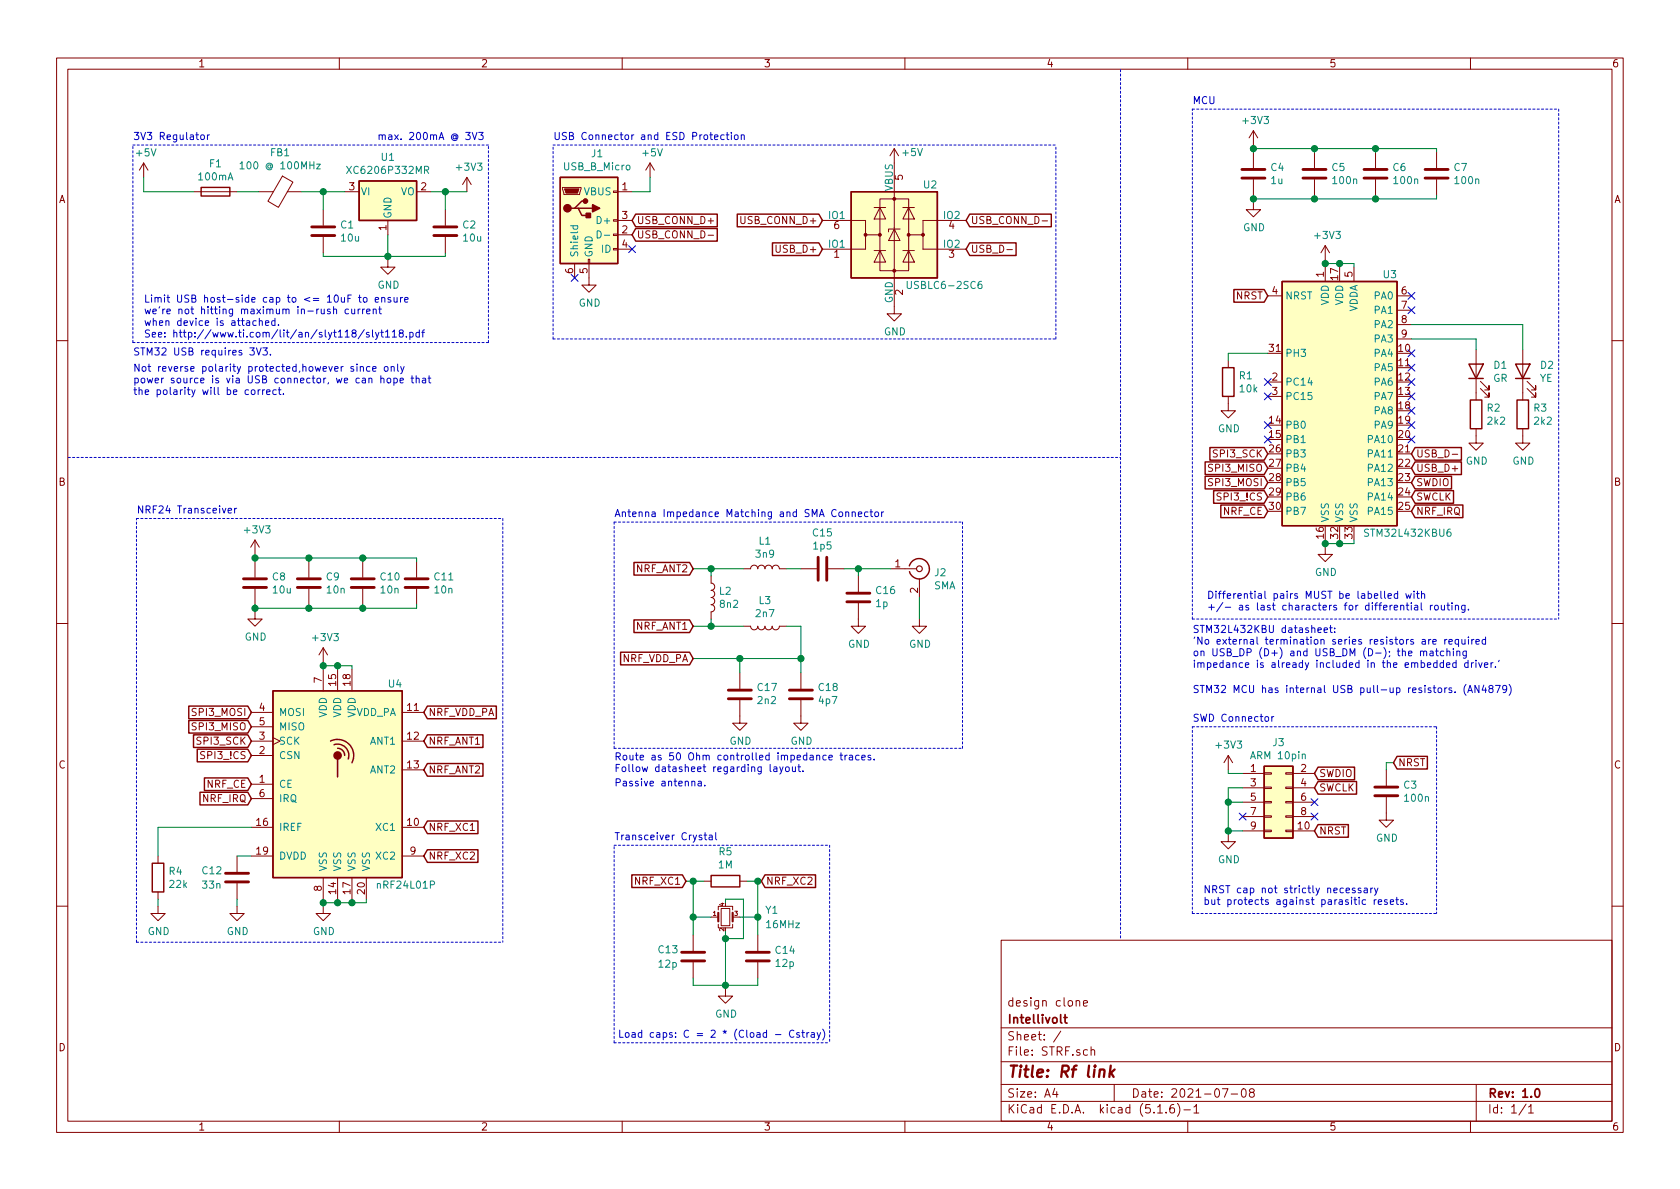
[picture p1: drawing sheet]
<svg xmlns="http://www.w3.org/2000/svg" width="297mm" height="210mm" viewBox="0 0 297 210" stroke-linecap="round" stroke-linejoin="round" font-family="sans-serif">
<g fill="none" stroke="#840000" stroke-width=".18">
<path d="M10 10.3h277v189.9h-277zM12 12.2h273v186.1h-273zM60 10.3v1.9M110 10.3v1.9M160 10.3v1.9M210 10.3v1.9M260 10.3v1.9M25.4 28.8l-.8 1.3M25.4 28.8v2.6M25.4 28.8l.8 1.3M34.3 33.9h7.6M45.7 33.9h2.6"/>
<path d="M49.9 31.1l1.9 1.1-2.6 4.5-1.8-1.1zM50.8 33.9h2.5M57.1 37.1v2.8M61 33.9h2.5M68.6 39v2.5M73.7 33.9h2.5M78.7 37.1v2.8M82.5 31.4l-.7 1.2M82.5 31.4v2.5M82.5 31.4l.8 1.2M99.4 33.1h3.3v.3l-.2 1h-2.8zM108.5 38.9h.7v.2h-.7z"/>
<path d="M108.5 33.8h.7v.2h-.7zM109.2 33.9h2.6M109.2 39h2.6M114.9 28.8l-.7 1.3M114.9 28.8v2.6M114.9 28.8l.8 1.3M145.4 39h7.6v2.5h2.6M154.6 36.7h2M155.6 35.2h5.1v12.7h-5.1zM155.6 36.7l1 2h-2zM158.1 26.3v29.2h1.3l-1.3 1.3-1.3-1.3h1.3M158.1 26.3l-.7 1.3"/>
<path d="M158.1 26.3l.8 1.3M159.6 36.7h2.1M160.7 36.7l1 2h-2.1zM170.8 39h-7.6v2.5h-2.5M184.3 39.1h.9M221.6 35.8v1.3h1.3l-1.3 1.2-1.3-1.2h1.3M221.6 23.1l-.7 1.3M221.6 23.1v2.5M221.6 26.9v2.8M221.6 31.7v2.8M221.6 23.1l.8 1.3M232.4 26.9v2.8"/>
<path d="M232.4 31.7v2.8M243.2 26.9v2.8M243.2 31.7v2.8M254 26.9v2.8M254 31.7v2.8M57.1 41.9v2.8M68.6 46v1.2h1.2l-1.2 1.3-1.3-1.3h1.3M78.7 41.9v2.8M101.6 46.6v2.5M104 45.8h.3v.8h-.3zM104.1 46.6v3.8h1.3l-1.3 1.3-1.2-1.3h1.2M108.5 43.9h.7v.3h-.7z"/>
<path d="M108.5 41.4h.7v.3h-.7zM109.2 41.5h2.6M109.2 44.1h2.6M125.2 41.6h1M153 41.5v2.6h-7.6M154.6 44.3h2M155.6 44.3l1 2h-2zM158.1 40.5l1 2h-2zM159.1 40.5h-2v.5M159.6 44.3h2.1M160.7 44.3l1 2h-2.1zM163.2 41.5v2.6h7.6"/>
<path d="M178 44.1h1M224.2 52.3h2.5M234.3 43.4v2.6M234.3 47.2v2.6M234.3 43.4l-.7 1.3M234.3 43.4l.8 1.3M239.4 47.2v2.6M247 52.3h2.6M247 54.9h2.6M247 57.4h2.6M247 59.9h2.6M10 60.2h2"/>
<path d="M217.2 70.1v2.5h1.2l-1.2 1.3-1.3-1.3h1.3M217.2 63.7v1.3M224.2 67.6h2.5M224.2 70.1h2.5M261 75.8v2.6h1.3l-1.3 1.2-1.3-1.2h1.3M261 61.8v8.9M261.7 68.7l1.6 1.5v-.7v.7h-.8M261.7 67.4l1.6 1.6v-.8v.8h-.8M269.2 75.8v2.6h1.3l-1.3 1.2-1.2-1.2h1.2M269.2 61.8v8.9M270 68.7l1.5 1.5v-.7v.7h-.7M270 67.4l1.5 1.6v-.8v.8h-.7"/>
<path d="M285 60.2h2M45.1 95.5l-.8 1.3M45.1 95.5v2.5M45.1 99.3v2.8M45.1 95.5l.7 1.3M54.6 99.3v2.8M64.1 99.3v2.8M73.7 99.3v2.8M234.3 96.8v1.2h1.3l-1.3 1.3-1.3-1.3h1.3M256.8 80.3h.9M10 110.3h2M45.1 108.2v1.3h1.3l-1.3 1.2-1.3-1.2h1.3"/>
<path d="M45.1 104.1v2.8M54.6 104.1v2.8M57.1 114.5l-.7 1.3M57.1 114.5v2.6M57.1 118.4v3.8M57.1 114.5l.8 1.3M59.7 118.4v3.8M62.2 118.4v3.8M64.1 104.1v2.8M73.7 104.1v2.8M125.7 101.8v1.3a.63 .63 0 0 1 .7 .7 .63 .63 0 0 1-.7 .6 .63 .63 0 0 1 .7 .6 .63 .63 0 0 1-.7 .7 .63 .63 0 0 1 .7 .6 .63 .63 0 0 1-.7 .6 .63 .63 0 0 1 .7 .7 .63 .63 0 0 1-.7 .6v1.3M130.8 119v2.8"/>
<path d="M131.4 110.7h1.3a.63 .63 0 0 0 .6 .7 .63 .63 0 0 0 .7-.7 .63 .63 0 0 0 .6 .7 .63 .63 0 0 0 .7-.7 .63 .63 0 0 0 .6 .7 .63 .63 0 0 0 .6-.7 .63 .63 0 0 0 .7 .7 .63 .63 0 0 0 .6-.7h1.3M131.4 100.6h1.3a.63 .63 0 0 1 .6-.7 .63 .63 0 0 1 .7 .7 .63 .63 0 0 1 .6-.7 .63 .63 0 0 1 .7 .7 .63 .63 0 0 1 .6-.7 .63 .63 0 0 1 .6 .7 .63 .63 0 0 1 .7-.7 .63 .63 0 0 1 .6 .7h1.3M141.6 100.6h2.8M141.6 119v2.8M146.4 100.6h2.8M151.8 106.7v4h1.2l-1.2 1.3-1.3-1.3h1.3M151.8 101.8v2.8M157.5 100.6h4.6M162.6 109.5v1.2h1.2l-1.2 1.3-1.3-1.3h1.3M162.6 102.4v3.3M285 110.3h2M44.4 138.7h3.9"/>
<path d="M44.4 126h3.9M44.4 131.1h3.9M44.4 133.6h3.9M44.4 128.5h3.9M48.3 130.4l1.2 .7-1.2 .6M71.1 126h3.8M71.1 131.1h3.8M71.1 136.1h3.8M130.8 123.8v4.1h1.3l-1.3 1.3-1.3-1.3h1.3M141.6 123.8v4.1h1.3l-1.3 1.3-1.3-1.3h1.3M217.2 133.6l-.8 1.3M217.2 133.6v2.5"/>
<path d="M217.2 133.6l.7 1.3M219.7 136.8h3.8M219.7 139.3h3.8M223.5 139.2h1.3v.2h-1.3zM223.5 136.6h1.3v.3h-1.3zM227.3 139.2h1.3v.2h-1.3zM227.3 136.6h1.3v.3h-1.3zM228.6 136.8h3.8M228.6 139.3h3.8M245.1 136.1v2.8M27.9 151.4v1.2M27.9 157.7v1.3"/>
<path d="M41.9 151.4v2.8M41.9 156.2v2.8M44.4 146.3h3.9M44.4 151.4h3.9M44.4 141.2h3.9M57.1 155.2v3.8M59.7 155.2v3.8M62.2 155.2v3.8M64.8 155.2v3.8M71.1 152.6h.1M71.1 146.3h3.8M71.1 151.4h3.8"/>
<path d="M124.5 155.8h1.2M130.8 155.8h1.3M217.2 147.6v1.2h1.2l-1.2 1.3-1.3-1.3h1.3M219.7 146.9h3.8M219.7 141.9h3.8M219.7 144.4h3.8M223.5 146.8h1.3v.3h-1.3zM223.5 144.3h1.3v.2h-1.3zM223.5 141.7h1.3v.3h-1.3zM227.3 146.8h1.3v.3h-1.3zM227.3 144.3h1.3v.2h-1.3zM227.3 141.7h1.3v.3h-1.3z"/>
<path d="M228.6 146.9h3.8M228.6 141.9h3.8M228.6 144.4h3.8M245.1 141v4h1.3l-1.3 1.3-1.3-1.3h1.3M10 160.2h2M27.9 160.3v1.2h1.3l-1.3 1.3-1.2-1.3h1.2M41.9 160.3v1.2h1.3l-1.3 1.3-1.3-1.3h1.3M57.1 160.3v1.2h1.3l-1.3 1.3-1.2-1.3h1.2M122.6 165.3v2.8M122.6 170.2v2.8M125.7 162.2h1.3M127 163.4v.7h2.5v-.7"/>
<path d="M127 160.9v-.6h2.5v.6M127.5 160.6h1.5v3.1h-1.5zM128.3 174.9v1.2h1.2l-1.2 1.3-1.3-1.3h1.3M129.5 162.2h1.3M134 165.3v2.8M134 170.2v2.8M177 166.3h108v32h-108zM190.3 177.1l.2-.2 .3 .1 .1 .9M191.6 177.4l.7-.1-.1-.3-.4-.1-.2 .2v.7h.6M285 160.2h2M60 198.3v1.9M110 198.3v1.9"/>
<path d="M160 198.3v1.9M177 194.8h108M177 191.8h108M177 187.8h108M177 181.8h108M186.5 192.5l-.4 1h1M186.8 193v1M187.6 182.3l-1.3 2M192.9 185.7l.2-.1 .4 .1v.9M192.9 185.1v1.5M197 191.8v3M204.7 196.8h.8"/>
<path d="M206.2 196.7v.1M207.5 195.3a.59 .59 0 0 0-.7 .7v.5l.2 .2 .4 .1 .2-.1 .1-.5-.2-.2-.4-.1-.3 .3M208.2 195.1a1.71 1.71 0 0 1 0 2.3M209.3 196.3h1.2M210 198.3v1.9M211.1 195.8l.4-.5v1.5M211.1 196.8h.9M216.1 192.5h1l-.6 1.5M217.7 193.5h1.1M219.6 192.7l.4-.2a.94 .94 0 0 1 0 1.5 .82 .82 0 0 1-.4-1.3zM221.2 193.2l-.3-.3 .1-.2 .2-.2 .4 .1 .2 .2-.1 .2-.6 .2a.48 .48 0 0 0-.1 .7l.2 .1 .5-.1a.48 .48 0 0 0-.1-.7h-.1M260 198.3v1.9"/>
<path d="M261 191.8v6.5M269.8 195.2l-1.2 2M270.3 195.8l.4-.5v1.5M270.3 196.8h.8"/>
</g>
<path d="M188.1 179.9h.6M188.3 179.4v1.3l.4 .2M271.5 192.7l.2-.2a.81 .81 0 0 1 .6 .6 .81 .81 0 0 1-.3 .8l-.1 .1a.79 .79 0 0 1-.4-1.3z" fill="none" stroke="#840000" stroke-width=".3"/>
<path d="M194.5 189.3a.5 .5 0 0 1 .8 .1l-.1 1M196.4 188.4l-.3 2M196.4 189.7l.5 .7M197.1 189.1l-.9 .8" fill="none" stroke="#840000" stroke-width=".41"/>
<g fill="none" stroke="#840000" stroke-width=".25">
<path d="M35.6 33.1h5v1.6h-5zM63.5 32h10.2v7h-10.2zM99.1 31.4h10.1v15.2h-10.1zM101.6 36.8h.6l.7 1.3h1.2M102.2 36.8h2.6M103.5 35.6h-.6l-1.3 1.2h-.6M112.4 37.9h14.4v2.2h-14.4l-.6-1.1zM130.4 37.9h14.4l.6 1.1-.6 1.1h-14.4zM150.5 33.9h15.2v15.2h-15.2zM171.4 37.9h14.5v2.2h-14.5l-.6-1.1zM112.4 40.4h14.4v2.2h-14.4l-.6-1.1zM136.6 42.9h8.2l.6 1.2-.6 1.1h-8.2z"/>
<path d="M171.4 42.9h8.3v2.3h-8.3l-.6-1.1zM218.2 51.2h5.3l.7 1.1-.7 1.1h-5.3zM226.7 49.8h20.3v43.2h-20.3zM213.9 79.1h9.6l.7 1.2-.7 1.1h-9.6zM216.2 65h2v5.1h-2zM250.2 79.1h8.2v2.3h-8.2l-.6-1.1zM259.7 64.4h2.6l-1.3 2.5zM259.7 66.9h2.6M260 70.7h2v5.1h-2zM268 64.4h2.5l-1.3 2.5zM268 66.9h2.5M268.2 70.7h2.1v5.1h-2.1z"/>
<path d="M112.1 99.5h9.8l.7 1.1-.7 1.1h-9.8zM213.1 81.7h10.4l.7 1.1-.7 1.1h-10.4zM213.1 84.2h10.4l.7 1.1-.7 1.2h-10.4zM214.6 86.8h8.9l.7 1.1-.7 1.1h-8.9zM215.8 89.3h7.7l.7 1.1-.7 1.1h-7.7zM250.2 84.2h6.4v2.3h-6.4l-.6-1.2zM250.2 81.7h8.2v2.2h-8.2l-.6-1.1zM250.2 89.3h8.4v2.2h-8.4l-.6-1.1zM250.2 86.8h6.8v2.2h-6.8l-.6-1.1zM109.7 115.3h12.2l.7 1.2-.7 1.1h-12.2zM112.1 109.6h9.8l.7 1.1-.7 1.2h-9.8zM160.8 100.1a1.8 1.8 0 0 1 2-1.3 1.8 1.8 0 0 1 1.5 1.8"/>
<path d="M164.3 100.6a1.8 1.8 0 0 1-1.5 1.8 1.8 1.8 0 0 1-2-1.3M33.4 124.9h10.4l.6 1.1-.6 1.1h-10.4zM33.4 127.4h10.4l.6 1.1-.6 1.1h-10.4zM34.2 129.9h9.6l.6 1.2-.6 1.1h-9.6zM34.9 132.5h8.9l.6 1.1-.6 1.1h-8.9zM36.1 137.6h7.7l.6 1.1-.6 1.1h-7.7zM48.3 122.2h22.8v33h-22.8zM58.4 131.1a2.84 2.84 0 0 1 3.3 .5 2.84 2.84 0 0 1 .5 3.3M59.1 131.7a1.99 1.99 0 0 1 2 .5 1.99 1.99 0 0 1 .5 2M59.7 132.3a1.25 1.25 0 0 1 1.2 1.3M59.7 134.2v3.2M75.6 135h9.8v2.3h-9.8l-.7-1.2z"/>
<path d="M75.6 129.9h9.8v2.3h-9.8l-.7-1.1zM75.6 124.9h12.2v2.2h-12.2l-.7-1.1zM223.5 135.5h5.1v12.7h-5.1zM233 138.2h6.9v2.2h-6.9l-.6-1.1zM233 135.7h6.5v2.2h-6.5l-.6-1.1zM247 133.8h5.4v2.2h-5.4l-.6-1.1zM26.9 152.6h2.1v5.1h-2.1zM35.4 140.1h8.4l.6 1.1-.6 1.1h-8.4zM75.6 145.2h8.9v2.2h-8.9l-.7-1.1zM75.6 150.3h8.9v2.2h-8.9l-.7-1.1zM111.7 154.7h8.9l.7 1.1-.7 1.1h-8.9zM125.7 154.8h5.1v2h-5.1z"/>
<path d="M135.3 154.7h8.9v2.2h-8.9l-.7-1.1zM233 145.8h5.4v2.3h-5.4l-.6-1.2z"/>
</g>
<g fill="none" stroke="#840000" stroke-width=".51">
<path d="M219.6 31.5h4M219.6 30h4M230.4 31.5h4M230.4 30h4M241.2 31.5h4M241.2 30h4M252 31.5h4M252 30h4M55.1 41.7h4.1M55.1 40.1h4.1M76.7 41.7h4.1M76.7 40.1h4.1"/>
<path d="M144.7 98.5v4.1M146.2 98.5v4.1M43.1 103.9h4M43.1 102.4h4M52.6 103.9h4M52.6 102.4h4M62.1 103.9h4.1M62.1 102.4h4.1M71.6 103.9h4.1M71.6 102.4h4.1M149.7 104.9h4.1M149.7 106.4h4.1"/>
<path d="M128.8 122h4M128.8 123.6h4M139.6 122h4M139.6 123.6h4M243.1 139.2h4M39.9 156h4M39.9 154.4h4M243.1 140.7h4M120.5 169.9h4.1M120.5 168.4h4.1M132 169.9h4M132 168.4h4"/>
</g>
<path d="M127 161.4v1.5M129.5 161.4v1.5" fill="none" stroke="#840000" stroke-width=".38"/>
<g fill="#ffffc2" stroke="#ffffc2" stroke-width=".18">
<path d="M99.1 31.4h10.1v15.2h-10.1z"/>
<path d="M223.5 135.5h5.1v12.7h-5.1z"/>
<path d="M150.5 33.9h15.2v15.2h-15.2z"/>
<path d="M48.3 122.2h22.8v33h-22.8z"/>
<path d="M226.7 49.8h20.3v43.2h-20.3z"/>
<path d="M63.5 32h10.2v7h-10.2z"/>
</g>
<g fill="#840000" stroke="#840000" stroke-width=".25">
<path d="M103.6 37.7h.8v.8h-.8z"/>
<path d="M104.8 36.2l1.2 .6-1.2 .7z"/>
<circle cx="100.3" cy="36.8" r=".63"/>
<circle cx="103.5" cy="35.6" r=".38"/>
<circle cx="59.7" cy="133.6" r=".63"/>
</g>
<g fill="#840000" stroke="#840000" stroke-width=".18">
<path d="M99.8 33.4h2.6l-.3 .8h-2z"/>
<circle cx="153" cy="41.5" r=".25"/>
<circle cx="155.6" cy="41.5" r=".25"/>
<circle cx="158.1" cy="47.9" r=".25"/>
<circle cx="158.1" cy="35.2" r=".25"/>
<circle cx="160.7" cy="41.5" r=".25"/>
<circle cx="163.2" cy="41.5" r=".25"/>
</g>
<g fill="none" stroke="#008484" stroke-width=".18">
<path d="M42.4 29l.4-.4v1.3M42.4 29.9h.8M56 29h.6l-.6 .9h.6M61.3 29.4l.8 1.3M62.1 29.4l-.8 1.3M75.1 30.1l.6-.1v-.5l-.6-.1v1.3M75.4 30.1l.4 .6M100.9 39.9h1.3M101.4 39.9l-.1 .4 .2 .2 .6-.1v-.5M105.6 40.8a.64 .64 0 0 1 .7 .6 .64 .64 0 0 1-.7 .7zM106.9 41.6h.9M160.4 49.8v1l.3 .2h.3l.1-.2v-1"/>
<path d="M173.5 49.8h-.3a.87 .87 0 0 0 0 1.2l.4-.1v-.5l-.4-.2-.3 .3M256.4 93.6h-.3a.81 .81 0 0 0 0 1.2h.3l.2-.5-.3-.2h-.2l-.3 .2M230.3 133.5l.1-.2 .3 .1 .1 .8"/>
</g>
<circle cx="162.6" cy="100.6" r=".51" fill="none" stroke="#840000" stroke-width=".2"/>
<g fill="none" stroke="#0000c2" stroke-width=".18" stroke-dasharray=".4 .4">
<path d="M198.1 12.3v153.7M210.8 19.3h64.8M275.6 19.3v90.2M23.5 25.6h62.9M97.8 25.6h88.9M97.8 59.9v-34.3M97.8 59.9h88.9M186.7 59.9v-34.3M23.5 60.6v-35M23.5 60.6h62.9M86.4 60.6v-35M12.1 80.9h186"/>
<path d="M24.1 91.7h64.8M88.9 91.7v74.9M108.6 92.3h61.6M210.8 109.5h64.8M210.8 109.5v-90.2M108.6 132.3v-40M108.6 132.3h61.6M170.2 132.3v-40M210.8 128.5h43.2M254 128.5v33M108.6 149.5h38.1M146.7 149.5v34.9"/>
<path d="M24.1 166.6h64.8M24.1 166.6v-74.9M210.8 161.5v-33M210.8 161.5h43.2M108.6 184.4h38.1M108.6 184.4v-34.9"/>
</g>
<g fill="none" stroke="#008400" stroke-width=".18">
<path d="M25.4 31.4v2.5h8.9M41.9 33.9h3.8M53.3 33.9h7.7M57.1 33.9v3.2M76.2 33.9h6.3M78.7 33.9v3.2M114.9 31.4v2.5h-3.1M221.6 26.3h32.4v.6M221.6 25.6v1.3M221.6 34.5v1.3M232.4 26.3v.6M232.4 34.5v.7"/>
<path d="M243.2 26.3v.6M243.2 34.5v.7M254 34.5v.7h-32.4M57.1 44.7v.6h21.6v-.6M68.6 41.5v4.5M234.3 46.6h5.1v.6M234.3 46v1.2M236.9 46.6v.6M249.6 59.9h11.4v1.9M249.6 57.4h19.6v4.4M224.2 62.5h-7v1.2M45.1 98.7h28.6v.6"/>
<path d="M45.1 98v1.3M54.6 98.7v.6M64.1 98.7v.6M234.3 95.5v1.3M236.9 95.5v.6M239.4 95.5v.6h-5.1M45.1 106.9v1.3M54.6 106.9v.7M57.1 117.1v1.3M57.1 117.7h5.1v.7M59.7 117.7v.7M64.1 106.9v.7"/>
<path d="M73.7 106.9v.7h-28.6M122.6 110.7h8.8M122.6 100.6h8.8M122.6 116.5h19M125.7 100.6v1.2M125.7 109.5v1.2M130.8 116.5v2.5M139.1 110.7h2.5v8.3M139.1 100.6h2.5M149.2 100.6h8.3M151.8 100.6v1.2M162.6 105.7v3.8"/>
<path d="M217.2 136.1v.7h2.5M219.7 139.3h-2.5v8.3M246.4 134.9h-1.3v1.2M27.9 159v1.3M41.9 159v1.3M41.9 151.4h2.5M44.4 146.3h-16.5v5.1M57.1 159v1.3M59.7 159v.6M62.2 159v.6M64.8 159v.6h-7.7M121.3 155.8h3.2"/>
<path d="M122.6 155.8v9.5M128.3 159.6v-.6h3.1v7h-3.1M132.1 155.8h2.5M134 155.8v9.5M217.2 146.9h2.5M217.2 141.9h2.5M122.6 173v1.2h11.4v-1.2M122.6 162.2h3.1M128.3 164.7v10.2M130.8 162.2h3.2"/>
</g>
<g fill="none" stroke="#0000c2" stroke-width=".18">
<path d="M35.6 23.9l.3-.1 .2 .3-.1 .5-.3 .1-.2-.1zM36.7 23.8v.9M37 23.8l-.3 .3M82.3 23.4h.8l-.4 .5 .4 .1v.5l-.2 .2-.6-.1M83.5 23.4l.4 1.3 .4-1.3M84.6 23.4h.8l-.4 .5 .4 .1v.6l-.2 .1-.6-.1M126.3 24.3l.6-.2v-.2l-.4-.1-.2 .2 .1 .6h.5M128 23.9l-.3-.1-.3 .3 .2 .5h.4M128.4 23.8h.5M128.6 23.4v1.1l.3 .2M129.3 23.4v.1M129.3 23.8v.9"/>
<path d="M129.9 24l.2-.2 .4 .2v.5l-.1 .1-.3 .1-.2-.1zM131.1 24l.1-.2 .3 .1 .1 .8M131.1 23.8v.9M45.3 56.8l-.4-.1-.2 .2 .1 .6h.5M45.8 56.8l.2-.1 .3 .1 .1 .8M45.8 56.3v1.3M46.9 57.1l.6-.1v-.2l-.4-.1-.2 .2 .1 .6h.5M48.6 56.8l-.3-.1-.3 .2 .1 .6h.5M48.6 56.3v1.3M49.2 57.4v.2M58.4 54.7h-.3l-.2 .1v.2l.5 .1v.3h-.5M59 54.8l.2-.1h.3v.8"/>
<path d="M59 54.2v1.3M61.5 52.8h.4M61.6 54.7h-.3l-.3 .2 .1 .5h.5M62.1 52.2h-.6v1.2M62.2 54.7v.7l.3 .1 .2-.1M62.5 58.9l-.3-.3 .3-.3h.2l.3 .3-.1 .2-.5 .1-.2 .2v.3l.3 .2h.3l.2-.2v-.3l-.3-.2M62.7 54.7v.8M63.3 54.7v.8M63.4 52.6h.5M63.6 52.2v1.1l.3 .1M63.7 54.7l-.4 .2M64.1 54.7v.8"/>
<path d="M64.3 52.6h.3l.2 .1 .1 .5-.1 .2h-.3l-.2-.1zM64.4 58.3l-1.1 1.6M64.5 54.7l-.4 .2M64.8 55.1l.6-.1v-.3h-.4l-.2 .1 .1 .6h.5M65.3 58.8h-.4l-.1 .1v.2l.5 .2v.3h-.5M65.9 58.3v1.1l.1 .2M66 54.8l.2-.1h.3v.8M66 54.7v.8M66.3 53l.7-.1-.1-.3h-.4l-.2 .2 .1 .6h.5M66.4 58.8l.3 .8M67 54.7h.4M67 58.8l-.4 1.1-.2 .1"/>
<path d="M67.1 54.2v1.1l.3 .2M67.3 58.8h.5M67.5 52.7l.2-.1h.3v.8M67.5 58.3v1.1l.3 .2M67.5 52.6v.8M68.1 58.7l.4-.4v1.3M68.1 59.6h.8M69.1 52.6h-.3l-.2 .2 .1 .2 .4 .1v.3h-.5M69.4 58.7l.3-.4v1.3M69.4 59.6h.7M69.7 52.6v.8h.3l.2-.1M70.2 52.6v.8"/>
<path d="M70.8 58.9l-.2-.1v-.3l.2-.2 .4 .1v.4l-.5 .1-.1 .2v.3l.2 .2h.4l.1-.2-.1-.4-.1-.1M70.8 52.6v.8M71.2 52.6l-.4 .2M71.6 53l.6-.1-.1-.3h-.4l-.1 .2v.6h.5M71.9 59.5v.1M72.5 58.8h.3l.3 .2-.2 .6h-.4M72.5 58.8v1.2M74.1 58.8h-.3l-.3 .2 .2 .6h.4M74.1 58.3v1.3M74.6 58.8h.5M75.1 58.3l-.3 .2v1.1M44.2 61.5h.8l-.4 .5 .3 .1v.6l-.5 .1-.2-.1"/>
<path d="M44.5 69.1l.2-.2 .3 .2 .1 .4-.1 .2-.3 .1-.2-.2zM45.3 61.5l.4 1.3 .5-1.3M45.6 68.9v.9M46 68.9l-.3 .1-.1 .2M46.4 68.9v.9M46.5 61.5h.8l-.5 .5 .4 .1 .1 .5-.3 .2-.5-.1M46.8 68.9l-.3 .1-.1 .2M47.1 69.3l.7-.1-.1-.2-.4-.1-.2 .2 .1 .6h.5M47.8 62.7v.1M48.8 69l-.3-.1-.3 .3 .2 .5h.4M49.2 68.9h.5M49.4 68.5v1.1l.3 .2"/>
<path d="M50.1 69.6v.2M63.1 64.4v.1M63.1 64.8v.9M63.7 64.9l.2-.1 .3 .1 .1 .8M63.7 64.8v.9M65.4 64.9l-.4-.1-.2 .2 .1 .6h.5M65.9 65.2l.6-.1-.1-.2-.3-.1-.2 .2 .1 .6h.4M67.3 67l.2-.1h.3l.1 .8M67.3 66.4v1.3M68 64.9l.2-.1 .3 .1 .1 .1-.1 .6-.3 .1-.2-.2zM68.6 66.9h.3l.1 .1v.7h-.3l-.3-.2zM69.2 64.9l.1-.1 .3 .1 .1 .8"/>
<path d="M69.2 64.8v.9M69.6 66.9h.4l.3 .2-.2 .6h-.5M69.6 66.9v1.2M70.3 64.4v1.1l.2 .2M70.7 67.3l.6-.1v-.3h-.4l-.2 .2 .1 .6h.5M70.8 64.8l.3 .9M71.5 64.8l-.5 1.2-.2 .1M72.7 66.9h.5M72.8 66.4v1.1l.4 .2M73.6 67l.2-.1h.3v.8M73.6 66.4v1.3M74.7 66.9h.5l.1 .8"/>
<path d="M75.3 67.2h-.4l-.2 .2v.3h.6M75.7 66.9h.5M75.9 66.4v1.1l.3 .2M40.3 90.3l.6-.1v-.3h-.4l-.2 .2 .1 .6h.5M41.5 89.9v.8M41.9 89.9l-.4 .2M149.5 90.6l.2-.1 .3 .1 .1 .8M149.5 90.5v.9M150.7 90.6l.2-.1 .3 .1v.8M150.7 90.5v.9M151.8 90.9l.6-.1-.1-.2-.4-.1-.1 .2v.6h.5M153.5 90.6l-.4-.1-.2 .2 .1 .6h.5"/>
<path d="M153.8 90.5h.5M154 90.1v1.1l.3 .2M154.8 90.6l.3-.1 .2 .2-.1 .6-.3 .1-.2-.3zM155.9 90.5v.9M156.2 90.5l-.3 .2M233 111.4l.6-.1v-.2l-.4-.1-.2 .2 .1 .6h.5M234.1 111.4l.6-.1-.1-.2-.3-.1-.2 .2 .1 .6h.4M235.1 111h.5M235.3 110.6v1.1l.3 .2M236 111.7v.2M236 111.1v.1M244.8 104.5v1.1l.2 .2"/>
<path d="M245.4 105.4l.6-.1-.1-.3h-.3l-.2 .2 .1 .6h.4M247.1 105h-.4l-.2 .2 .1 .6h.5M247.1 104.5v1.3M247.6 107.2l.2-.2 .3 .1 .1 .8M248.6 105l.2 .8 .2-.6 .3 .6 .2-.8M248.6 107h.5M248.8 106.6v1.1l.3 .2M249.5 106.6v.1M249.5 107v.9M250 104.5v.2M250 105v.8M250.1 107.1h.5l.1 .8"/>
<path d="M250.4 105h.5M250.6 104.5v1.1l.3 .2M250.7 107.3l-.4 .1-.2 .2v.2h.6M251.2 115.3l.1-.2 .3 .1 .1 .8M251.2 115.1v.9M251.3 106.6v1.1l.2 .2M251.3 105.1l.2-.1h.3l.1 .8M251.3 104.5v1.3M251.7 115.3l.2-.2 .3 .1v.8M252.6 113.1v.8M252.9 115.2h.4l.1 .8M252.9 107v.9"/>
<path d="M253 113.1l-.4 .2M253.3 107l-.4 .3M253.3 113.5l.6-.1v-.3h-.4l-.2 .2 .1 .6h.5M253.4 115.4l-.4 .1-.2 .2 .1 .2h.5M253.7 107.2l.2-.2 .4 .2v.4l-.1 .2-.3 .1-.2-.2zM253.8 115.1h.5M254 114.7v1.1l.3 .2M254.8 107l.1 .8 .3 .1 .2-.2M255.2 117.2h-.4l-.2 .2 .1 .6h.5M255.2 116.8v1.2M255.3 115.2l-.4-.1-.2 .3 .1 .5h.5M255.4 107v.9"/>
<path d="M255.4 113.1v.8M255.8 117.6l.6-.1-.1-.3h-.4l-.1 .2v.6h.5M255.8 113.1l-.4 .2M255.8 115.3l.2-.2 .3 .1 .1 .8M255.8 107h.5M255.8 114.7v1.3M256 106.6v1.1l.3 .2M256.2 113.5l.6-.1-.1-.3h-.3l-.2 .2v.6h.5M256.7 106.6v.1M256.7 107v.9M257 114.7v.1M257 115.1v.9"/>
<path d="M257.3 107.2l.2-.2 .3 .1 .1 .8M257.3 107v.9M257.5 117.2h-.4l-.3 .2 .2 .6h.5M257.5 116.8v1.2M257.6 115.3l.2-.2 .3 .1v.8M257.6 115.1v.9M257.9 113.1h-.4l-.2 .2 .1 .6h.5M257.9 113.1v1.2M258.5 113.1v.8h.4l.1-.1M259 107v1l-.2 .3-.3-.1M259 107.1l-.4-.1-.2 .3 .1 .5h.5M259 113.1v.8"/>
<path d="M259.3 115.1l-.1 1.2-.2 .1-.3-.1M259.3 115.2l-.4-.1-.3 .3 .2 .5h.5M259.6 117.2h-.4l-.2 .2 .1 .6h.5M259.6 116.8v1.2M259.6 107.7v.2M259.6 112.6v.2M259.6 113.1v.8M260.2 117.2v.8M260.2 113.1v.8M260.5 117.2l-.3 .2M260.6 113.1l-.4 .2M261 113.5l.6-.1-.1-.3h-.4l-.1 .2v.6h.5"/>
<path d="M261 116.8v.1M261 117.2v.8M261.4 117.2l.3 .8 .4-.8M262.5 117.6l.6-.1-.1-.3h-.3l-.2 .2v.6h.5M262.7 113.1h-.4l-.2 .2 .1 .6h.5M262.7 112.6v1.3M263.6 117.2v.8M264 117.2h-.3l-.1 .2M264.4 117.9v.1M265.1 116.8l-.2 .2M122.3 138.3l.2-.2 .3 .1 .1 .8M123.5 138.2h.5v.8"/>
<path d="M124 138.4l-.4 .1-.2 .2 .1 .2h.5M124.6 138.9v.1M136.2 135.2v1.1l.1 .1M136.8 135.7h.5l.1 .7M137.4 135.9l-.4 .1-.2 .1v.3h.6M137.9 135.6l.3 .8M138.5 135.6l-.5 1.1-.1 .2M138.9 135.7l.2-.1 .4 .1v.5l-.1 .2h-.3l-.2-.1zM140.1 135.6l.1 .8h.3l.1-.1M140.6 135.6v.8M141.1 135.6h.5M141.2 135.2v1.1l.4 .1"/>
<path d="M142 136.3v.1M146.1 133.6l-.4-.1-.2 .3 .1 .5h.5M146.6 134l.6-.1-.1-.3-.3-.1-.2 .2v.6h.5M148.5 133.5h.5M148.7 133.1v1.1l.3 .2M149.4 133.5v.9M149.8 133.5l-.4 .3M150.2 133.6h.5v.8M150.7 133.9h-.4l-.2 .2 .1 .2h.5M151.9 133.6l-.4-.1-.2 .3 .1 .5h.5M152.4 134l.6-.1-.1-.3-.3-.1-.2 .2v.6h.5M153.9 133.6l-.3-.1-.1 .2v.2l.4 .1v.3h-.4"/>
<path d="M154.6 134.3v.1M223.7 126.8l.2-.1 .4 .1v.5l-.1 .2-.3 .1-.2-.2zM224.9 126.7v.9M225.2 126.7l-.2 .1-.1 .1M257.3 122.3v.2M259.2 121a1.47 1.47 0 0 0 0 2M259.5 122.5l.4-1.3 .4 1.3M259.6 122.1h.6M261.5 121.2v1.3l-.7-1.3v1.3M262.4 121.2l-.3 .8h.7M262.7 121.6v.9M263.5 121.8l-.3-.3 .2-.2 .3-.1 .2 .1v.3l-.5 .2-.2 .2v.2l.3 .3 .4-.1 .1-.2-.1-.3-.2-.1"/>
<path d="M264.4 121.2h.9l-.6 1.3M266.4 121.8l-.2 .2-.4-.1-.1-.1v-.5l.2-.1h.3l.2 .3a.97 .97 0 0 1-.2 .9l-.4 .1M266.8 121a1.47 1.47 0 0 1 0 2M124.5 147.7h.5M124.7 147.2v1.1l.3 .2M125.4 147.7h.5v.8M125.9 148h-.4l-.2 .2 .1 .3h.5M126.5 147.2v1.1l.2 .2M238 157.4l.6-.1v-.2l-.4-.1-.2 .2 .1 .6h.5M239.6 157.1l-.3-.1-.2 .2 .1 .2 .4 .1v.3h-.5M240.6 157.1l-.3-.1-.2 .2 .1 .2 .4 .1v.3h-.5M241.2 157.1h.5l.1 .8"/>
<path d="M241.8 157.3l-.5 .1-.2 .2 .2 .3 .5-.1M242.4 157v.9M242.7 157l-.3 .3M243 159.1v.8M243 157l.3 .9M243.3 159.1l-.2 .1-.1 .1M243.6 157l-.4 1.2-.2 .1M243.7 159.5l.6-.1-.1-.2-.3-.1-.2 .2 .1 .6h.4M245.3 159.2l-.3-.1-.2 .2v.2l.5 .1v.3h-.5M245.8 159.5l.6-.1v-.2l-.4-.1-.2 .2 .1 .6h.5M246.8 159.1h.5M247 158.7v1.1l.3 .1"/>
<path d="M248.1 159.2l-.3-.1-.2 .2 .1 .2 .4 .1v.3h-.5M248.7 159.8v.1M137.1 183h1M140.4 182.3a.6 .6 0 0 0-.9 .4 .6 .6 0 0 0 .6 .7l.3-.1M141.3 182.6h-.3l-.2 .2 .1 .2 .4 .1v.3h-.5M141.8 182.6h.4M141.9 182.2v1.1l.3 .1M142.7 182.6v.8M143 182.6l-.3 .2M143.5 182.6h.4l.1 .8M144 182.9l-.4 .1-.2 .1 .1 .3h.5M144.5 182.6l.3 .8"/>
<path d="M145.1 182.6l-.4 1.1-.2 .2M145.4 182a1.4 1.4 0 0 1 0 1.9"/>
</g>
<g fill="#008400" stroke="#008400" stroke-width=".25">
<circle cx="68.6" cy="45.3" r=".51"/>
<circle cx="128.3" cy="174.2" r=".51"/>
<circle cx="221.6" cy="35.2" r=".51"/>
<circle cx="57.2" cy="33.9" r=".51"/>
<circle cx="243.2" cy="26.3" r=".51"/>
<circle cx="217.2" cy="141.9" r=".51"/>
<circle cx="232.4" cy="26.3" r=".51"/>
<circle cx="217.2" cy="146.9" r=".51"/>
<circle cx="221.6" cy="26.3" r=".51"/>
<circle cx="78.7" cy="33.9" r=".51"/>
<circle cx="59.7" cy="117.7" r=".51"/>
<circle cx="236.9" cy="96.1" r=".51"/>
<circle cx="64.1" cy="98.7" r=".51"/>
<circle cx="54.6" cy="98.7" r=".51"/>
<circle cx="54.6" cy="107.6" r=".51"/>
<circle cx="64.1" cy="107.6" r=".51"/>
<circle cx="45.1" cy="107.6" r=".51"/>
<circle cx="45.1" cy="98.7" r=".51"/>
<circle cx="57.2" cy="117.7" r=".51"/>
<circle cx="232.4" cy="35.2" r=".51"/>
<circle cx="57.2" cy="159.6" r=".51"/>
<circle cx="59.7" cy="159.6" r=".51"/>
<circle cx="134" cy="155.8" r=".51"/>
<circle cx="122.6" cy="155.8" r=".51"/>
<circle cx="134" cy="162.2" r=".51"/>
<circle cx="62.2" cy="159.6" r=".51"/>
<circle cx="122.6" cy="162.2" r=".51"/>
<circle cx="128.3" cy="166" r=".51"/>
<circle cx="234.3" cy="46.6" r=".51"/>
<circle cx="243.2" cy="35.2" r=".51"/>
<circle cx="151.8" cy="100.6" r=".51"/>
<circle cx="130.8" cy="116.5" r=".51"/>
<circle cx="141.6" cy="116.5" r=".51"/>
<circle cx="236.9" cy="46.6" r=".51"/>
<circle cx="234.3" cy="96.1" r=".51"/>
<circle cx="125.7" cy="100.6" r=".51"/>
<circle cx="125.7" cy="110.7" r=".51"/>
</g>
<g fill="none" stroke="#000084" stroke-width=".18">
<path d="M101 48.5l1.2 1.3M102.2 48.5l-1.2 1.3M111.2 43.5l1.2 1.2M112.4 43.5l-1.2 1.2M248.9 51.7l1.3 1.2M248.9 54.2l1.3 1.3M250.2 51.7l-1.3 1.2M250.2 54.2l-1.3 1.3M223.5 66.9l1.3 1.3M223.5 69.5l1.3 1.2M223.5 74.6l1.3 1.2M223.5 77.1l1.3 1.2"/>
<path d="M224.8 77.1l-1.3 1.2M224.8 66.9l-1.3 1.3M224.8 69.5l-1.3 1.2M224.8 74.6l-1.3 1.2M248.9 66.9l1.3 1.3M248.9 61.9l1.3 1.2M248.9 64.4l1.3 1.2M248.9 74.6l1.3 1.2M248.9 69.5l1.3 1.2M248.9 72l1.3 1.2M248.9 77.1l1.3 1.2M250.2 66.9l-1.3 1.3"/>
<path d="M250.2 61.9l-1.3 1.2M250.2 64.4l-1.3 1.2M250.2 74.6l-1.3 1.2M250.2 69.5l-1.3 1.2M250.2 72l-1.3 1.2M250.2 77.1l-1.3 1.2M219.1 143.8l1.2 1.2M220.3 143.8l-1.2 1.2M231.8 141.2l1.2 1.3M231.8 143.8l1.2 1.2M233 141.2l-1.2 1.3M233 143.8l-1.2 1.2"/>
</g>
<text font-size="2.8" fill="#840000" x="178" y="190.5">Title: Rf link</text>
<g font-size="2.1" fill="#840000">
<text x="178" y="178">design clone</text>
<text x="178" y="184">Sheet: /</text>
<text x="178" y="181">Intellivolt</text>
<text x="178" y="186.7">File: STRF.sch</text>
<text x="178" y="196.9">KiCad E.D.A. kicad (5.1.6)-1</text>
<text x="178" y="194.1">Size: A4</text>
<text x="200" y="194.1">Date: 2021-07-08</text>
<text x="263" y="194.1">Rev: 1.0</text>
<text x="263" y="196.9">Id: 1/1</text>
</g>
<g font-size="1.8" fill="#840000">
<text x="35" y="11.9">1</text>
<text x="85" y="11.9">2</text>
<text x="135" y="11.9">3</text>
<text x="185" y="11.9">4</text>
<text x="235" y="11.9">5</text>
<text x="285" y="11.9">6</text>
<text x="10.4" y="35.9">A</text>
<text x="61.7" y="33.6">3</text>
<text x="74.4" y="33.6">2</text>
<text x="110" y="33.6">1</text>
<text x="159.6" y="31.8" transform="rotate(-90 159.6 31.8)">5</text>
<text x="285.4" y="35.9">A</text>
<text x="68.3" y="40.7" transform="rotate(-90 68.3 40.7)">1</text>
<text x="110" y="41.3">2</text>
<text x="110" y="38.7">3</text>
<text x="112.5" y="39.6">USB_CONN_D+</text>
<text x="131.4" y="39.6">USB_CONN_D+</text>
<text x="147.5" y="40.5">6</text>
<text x="167.8" y="40.5">4</text>
<text x="171.6" y="39.6">USB_CONN_D-</text>
<text x="110" y="43.8">4</text>
<text x="112.5" y="42.2">USB_CONN_D-</text>
<text x="137.6" y="44.7">USB_D+</text>
<text x="147.5" y="45.6">1</text>
<text x="167.8" y="45.6">3</text>
<text x="171.6" y="44.7">USB_D-</text>
<text x="101.3" y="48.4" transform="rotate(-90 101.3 48.4)">6</text>
<text x="103.9" y="48.4" transform="rotate(-90 103.9 48.4)">5</text>
<text x="159.6" y="52.2" transform="rotate(-90 159.6 52.2)">2</text>
<text x="218.5" y="53">NRST</text>
<text x="224.9" y="52.1">4</text>
<text x="234.1" y="49" transform="rotate(-90 234.1 49)">1</text>
<text x="236.6" y="49.5" transform="rotate(-90 236.6 49.5)">17</text>
<text x="239.1" y="49" transform="rotate(-90 239.1 49)">5</text>
<text x="247.8" y="52.1">6</text>
<text x="247.8" y="54.6">7</text>
<text x="247.8" y="57.1">8</text>
<text x="247.8" y="59.7">9</text>
<text x="224.5" y="62.2">31</text>
<text x="247.3" y="62.2">10</text>
<text x="247.3" y="64.8">11</text>
<text x="224.9" y="67.3">2</text>
<text x="224.9" y="69.8">3</text>
<text x="247.3" y="67.3">12</text>
<text x="247.3" y="69.8">13</text>
<text x="224.5" y="74.9">14</text>
<text x="224.5" y="77.5">15</text>
<text x="247.3" y="77.5">20</text>
<text x="247.3" y="72.4">18</text>
<text x="247.3" y="74.9">19</text>
<text x="214" y="83.4">SPI3_MISO</text>
<text x="214.8" y="80.9">SPI3_SCK</text>
<text x="224.5" y="80">26</text>
<text x="224.5" y="82.5">27</text>
<text x="247.3" y="80">21</text>
<text x="247.3" y="82.5">22</text>
<text x="250.3" y="80.9">USB_D-</text>
<text x="250.3" y="83.4">USB_D+</text>
<text x="10.4" y="85.9">B</text>
<text x="214" y="86">SPI3_MOSI</text>
<text x="215.5" y="88.5">SPI3_!CS</text>
<text x="224.5" y="85.1">28</text>
<text x="224.5" y="87.6">29</text>
<text x="247.3" y="85.1">23</text>
<text x="247.3" y="87.6">24</text>
<text x="250.3" y="86">SWDIO</text>
<text x="250.3" y="88.5">SWCLK</text>
<text x="285.4" y="85.9">B</text>
<text x="216.3" y="91.1">NRF_CE</text>
<text x="224.5" y="90.2">30</text>
<text x="234.1" y="95.2" transform="rotate(-90 234.1 95.2)">16</text>
<text x="236.6" y="95.2" transform="rotate(-90 236.6 95.2)">32</text>
<text x="239.1" y="95.2" transform="rotate(-90 239.1 95.2)">33</text>
<text x="247.3" y="90.2">25</text>
<text x="250.3" y="91.1">NRF_IRQ</text>
<text x="112.5" y="101.2">NRF_ANT2</text>
<text x="158.3" y="100.3">1</text>
<text x="162.3" y="104.9" transform="rotate(-90 162.3 104.9)">2</text>
<text x="112.5" y="111.4">NRF_ANT1</text>
<text x="110" y="117.1">NRF_VDD_PA</text>
<text x="45.9" y="125.7">4</text>
<text x="56.9" y="120.7" transform="rotate(-90 56.9 120.7)">7</text>
<text x="59.4" y="121.2" transform="rotate(-90 59.4 121.2)">15</text>
<text x="62" y="121.2" transform="rotate(-90 62 121.2)">18</text>
<text x="72.1" y="125.7">11</text>
<text x="34.3" y="126.6">SPI3_MOSI</text>
<text x="34.3" y="129.2">SPI3_MISO</text>
<text x="35.1" y="131.7">SPI3_SCK</text>
<text x="45.9" y="130.8">3</text>
<text x="45.9" y="128.3">5</text>
<text x="72.1" y="130.8">12</text>
<text x="75.7" y="131.7">NRF_ANT1</text>
<text x="75.7" y="126.6">NRF_VDD_PA</text>
<text x="10.4" y="135.9">C</text>
<text x="35.8" y="134.2">SPI3_!CS</text>
<text x="45.9" y="133.3">2</text>
<text x="72.1" y="135.9">13</text>
<text x="75.7" y="136.8">NRF_ANT2</text>
<text x="221.1" y="136.5">1</text>
<text x="230" y="136.5">2</text>
<text x="233.2" y="137.4">SWDIO</text>
<text x="247.2" y="135.5">NRST</text>
<text x="285.4" y="135.9">C</text>
<text x="35.9" y="141.9">NRF_IRQ</text>
<text x="36.6" y="139.3">NRF_CE</text>
<text x="45.9" y="138.4">1</text>
<text x="45.9" y="141">6</text>
<text x="221.1" y="139.1">3</text>
<text x="221.1" y="141.6">5</text>
<text x="230" y="139.1">4</text>
<text x="230" y="141.6">6</text>
<text x="233.2" y="139.9">SWCLK</text>
<text x="45.4" y="146">16</text>
<text x="72.1" y="146">10</text>
<text x="75.7" y="146.9">NRF_XC1</text>
<text x="221.1" y="144.1">7</text>
<text x="221.1" y="146.7">9</text>
<text x="229.5" y="146.7">10</text>
<text x="230" y="144.1">8</text>
<text x="233.2" y="147.6">NRST</text>
<text x="45.4" y="151.1">19</text>
<text x="72.5" y="151.1">9</text>
<text x="75.7" y="152">NRF_XC2</text>
<text x="56.9" y="157.6" transform="rotate(-90 56.9 157.6)">8</text>
<text x="59.4" y="158.1" transform="rotate(-90 59.4 158.1)">14</text>
<text x="62" y="158.1" transform="rotate(-90 62 158.1)">17</text>
<text x="64.5" y="158.1" transform="rotate(-90 64.5 158.1)">20</text>
<text x="112.4" y="156.5">NRF_XC1</text>
<text x="135.4" y="156.5">NRF_XC2</text>
<text x="10.4" y="185.9">D</text>
<text x="285.4" y="185.9">D</text>
<text x="35" y="199.9">1</text>
<text x="85" y="199.9">2</text>
<text x="135" y="199.9">3</text>
<text x="185" y="199.9">4</text>
<text x="235" y="199.9">5</text>
<text x="285" y="199.9">6</text>
</g>
<g font-size="1.8" fill="#0000c2">
<text x="210.8" y="18.4">MCU</text>
<text x="23.5" y="24.8">3V3 Regulator</text>
<text x="66.7" y="24.8">max. 200mA @ 3V3</text>
<text x="97.8" y="24.8">USB Connector and ESD Protection</text>
<text x="25.4" y="53.5">Limit USB host-side cap to &lt;= 10uF to ensure</text>
<text x="25.4" y="55.6">we're not hitting maximum in-rush current</text>
<text x="25.4" y="57.6">when device is attached.</text>
<text x="25.4" y="59.7">See: http://www.ti.com/lit/an/slyt118/slyt118.pdf</text>
<text x="23.5" y="62.9">STM32 USB requires 3V3.</text>
<text x="23.5" y="65.7">Not reverse polarity protected,however since only</text>
<text x="23.5" y="67.8">power source is via USB connector, we can hope that</text>
<text x="23.5" y="69.8">the polarity will be correct.</text>
<text x="24.1" y="90.8">NRF24 Transceiver</text>
<text x="108.6" y="91.4">Antenna Impedance Matching and SMA Connector</text>
<text x="213.4" y="105.9">Differential pairs MUST be labelled with</text>
<text x="213.4" y="107.9">+/- as last characters for differential routing.</text>
<text x="210.8" y="111.9">STM32L432KBU datasheet:</text>
<text x="210.8" y="114">'No external termination series resistors are required</text>
<text x="210.8" y="116">on USB_DP (D+) and USB_DM (D-); the matching</text>
<text x="210.8" y="118.1">impedance is already included in the embedded driver.'</text>
<text x="210.8" y="122.5">STM32 MCU has internal USB pull-up resistors. (AN4879)</text>
<text x="210.8" y="127.6">SWD Connector</text>
<text x="108.6" y="134.5">Route as 50 Ohm controlled impedance traces.</text>
<text x="108.6" y="136.5">Follow datasheet regarding layout.</text>
<text x="108.6" y="139.1">Passive antenna.</text>
<text x="108.6" y="148.6">Transceiver Crystal</text>
<text x="212.7" y="158">NRST cap not strictly necessary</text>
<text x="212.7" y="160">but protects against parasitic resets.</text>
<text x="109.2" y="183.5">Load caps: C = 2 * (Cload - Cstray)</text>
</g>
<g font-size="1.8" fill="#008484">
<text x="219.9" y="21.9">+3V3</text>
<text x="24.2" y="27.7">+5V</text>
<text x="37.1" y="29.6">F1</text>
<text x="43.4" y="29.9">100 @ 100MHz</text>
<text x="47.9" y="27.6">FB1</text>
<text x="67.5" y="28.4">U1</text>
<text x="104.6" y="27.8">J1</text>
<text x="113.7" y="27.7">+5V</text>
<text x="159.7" y="27.6">+5V</text>
<text x="35.2" y="31.9">100mA</text>
<text x="62" y="30.8">XC6206P332MR</text>
<text x="63.8" y="34.5">VI</text>
<text x="70.8" y="34.5">VO</text>
<text x="80.8" y="30.2">+3V3</text>
<text x="99.7" y="30.1">USB_B_Micro</text>
<text x="103.3" y="34.5">VBUS</text>
<text x="157.9" y="33.8" transform="rotate(-90 157.9 33.8)">VBUS</text>
<text x="163.3" y="33.3">U2</text>
<text x="224.7" y="30.2">C4</text>
<text x="224.8" y="32.6">1u</text>
<text x="235.5" y="30.2">C5</text>
<text x="235.8" y="32.6">100n</text>
<text x="246.3" y="30.2">C6</text>
<text x="246.6" y="32.6">100n</text>
<text x="257.1" y="30.2">C7</text>
<text x="257.4" y="32.6">100n</text>
<text x="60.3" y="40.4">C1</text>
<text x="69.2" y="38.7" transform="rotate(-90 69.2 38.7)">GND</text>
<text x="81.9" y="40.4">C2</text>
<text x="105.9" y="39.6">D+</text>
<text x="146.5" y="38.7">IO1</text>
<text x="166.9" y="38.7">IO2</text>
<text x="219.8" y="40.9">GND</text>
<text x="60.4" y="42.7">10u</text>
<text x="82" y="42.7">10u</text>
<text x="102.2" y="45.6" transform="rotate(-90 102.2 45.6)">Shield</text>
<text x="104.8" y="45.6" transform="rotate(-90 104.8 45.6)">GND</text>
<text x="106.4" y="44.7">ID</text>
<text x="146.5" y="43.8">IO1</text>
<text x="166.9" y="43.8">IO2</text>
<text x="232.6" y="42.3">+3V3</text>
<text x="66.8" y="51">GND</text>
<text x="157.9" y="53.6" transform="rotate(-90 157.9 53.6)">GND</text>
<text x="161" y="51.1">USBLC6-2SC6</text>
<text x="227.2" y="53">NRST</text>
<text x="243.1" y="53">PA0</text>
<text x="244.6" y="49.2">U3</text>
<text x="102.3" y="54.2">GND</text>
<text x="156.3" y="59.3">GND</text>
<text x="234.9" y="54" transform="rotate(-90 234.9 54)">VDD</text>
<text x="237.5" y="54" transform="rotate(-90 237.5 54)">VDD</text>
<text x="240" y="55.3" transform="rotate(-90 240 55.3)">VDDA</text>
<text x="243.1" y="55.5">PA1</text>
<text x="243.1" y="58">PA2</text>
<text x="227.2" y="63.1">PH3</text>
<text x="243.1" y="60.6">PA3</text>
<text x="243.1" y="63.1">PA4</text>
<text x="243.1" y="65.7">PA5</text>
<text x="264.2" y="65.2">D1</text>
<text x="272.4" y="65.2">D2</text>
<text x="219.2" y="67.1">R1</text>
<text x="219.3" y="69.4">10k</text>
<text x="227.2" y="68.2">PC14</text>
<text x="227.2" y="70.7">PC15</text>
<text x="243.1" y="68.2">PA6</text>
<text x="243.1" y="70.7">PA7</text>
<text x="264" y="67.5">GR</text>
<text x="272.2" y="67.5">YE</text>
<text x="215.3" y="76.4">GND</text>
<text x="227.2" y="75.8">PB0</text>
<text x="243.1" y="73.3">PA8</text>
<text x="243.1" y="75.8">PA9</text>
<text x="263" y="72.8">R2</text>
<text x="263.1" y="75.1">2k2</text>
<text x="271.2" y="72.8">R3</text>
<text x="271.3" y="75.1">2k2</text>
<text x="227.2" y="78.4">PB1</text>
<text x="227.2" y="80.9">PB3</text>
<text x="227.2" y="83.4">PB4</text>
<text x="242.1" y="78.4">PA10</text>
<text x="242.1" y="80.9">PA11</text>
<text x="242.1" y="83.4">PA12</text>
<text x="259.2" y="82.2">GND</text>
<text x="267.4" y="82.2">GND</text>
<text x="227.2" y="86">PB5</text>
<text x="227.2" y="88.5">PB6</text>
<text x="242.1" y="86">PA13</text>
<text x="242.1" y="88.5">PA14</text>
<text x="43.4" y="94.3">+3V3</text>
<text x="143.8" y="94.9">C15</text>
<text x="227.2" y="91.1">PB7</text>
<text x="234.9" y="92.5" transform="rotate(-90 234.9 92.5)">VSS</text>
<text x="237.5" y="92.5" transform="rotate(-90 237.5 92.5)">VSS</text>
<text x="240" y="92.5" transform="rotate(-90 240 92.5)">VSS</text>
<text x="241.7" y="94.9">STM32L432KBU6</text>
<text x="242.1" y="91.1">PA15</text>
<text x="133.7" y="98.6">3n9</text>
<text x="134.2" y="96.3">L1</text>
<text x="143.9" y="97.2">1p5</text>
<text x="165.3" y="101.9">J2</text>
<text x="232.5" y="101.8">GND</text>
<text x="48.2" y="102.6">C8</text>
<text x="48.3" y="104.9">10u</text>
<text x="57.7" y="102.6">C9</text>
<text x="57.9" y="104.9">10n</text>
<text x="67.3" y="102.6">C10</text>
<text x="67.4" y="104.9">10n</text>
<text x="76.9" y="102.6">C11</text>
<text x="76.9" y="104.9">10n</text>
<text x="127.2" y="105.2">L2</text>
<text x="127.4" y="107.5">8n2</text>
<text x="134.2" y="106.8">L3</text>
<text x="154.9" y="107.4">1p</text>
<text x="155" y="105">C16</text>
<text x="165.1" y="104.2">SMA</text>
<text x="43.3" y="113.3">GND</text>
<text x="55.4" y="113.4">+3V3</text>
<text x="133.7" y="109.1">2n7</text>
<text x="149.9" y="114.5">GND</text>
<text x="160.7" y="114.5">GND</text>
<text x="68.7" y="121.6">U4</text>
<text x="134" y="122.2">C17</text>
<text x="134.1" y="124.5">2n2</text>
<text x="144.8" y="122.2">C18</text>
<text x="144.9" y="124.5">4p7</text>
<text x="49.3" y="131.7">SCK</text>
<text x="49.3" y="126.6">MOSI</text>
<text x="49.3" y="129.2">MISO</text>
<text x="57.8" y="126.9" transform="rotate(-90 57.8 126.9)">VDD</text>
<text x="60.3" y="126.9" transform="rotate(-90 60.3 126.9)">VDD</text>
<text x="62.9" y="126.9" transform="rotate(-90 62.9 126.9)">VDD</text>
<text x="62.9" y="126.6">VDD_PA</text>
<text x="65.5" y="131.7">ANT1</text>
<text x="129" y="131.7">GND</text>
<text x="139.8" y="131.7">GND</text>
<text x="225.1" y="131.9">J3</text>
<text x="49.3" y="134.2">CSN</text>
<text x="65.5" y="136.8">ANT2</text>
<text x="215.2" y="132.4">+3V3</text>
<text x="221.5" y="134.3">ARM 10pin</text>
<text x="49.3" y="139.3">CE</text>
<text x="49.3" y="141.9">IRQ</text>
<text x="248.2" y="139.5">C3</text>
<text x="248.5" y="141.8">100n</text>
<text x="49.3" y="146.9">IREF</text>
<text x="66.7" y="146.9">XC1</text>
<text x="243.3" y="148.8">GND</text>
<text x="29.9" y="154.7">R4</text>
<text x="35.8" y="154.6">C12</text>
<text x="49.3" y="152">DVDD</text>
<text x="57.8" y="154.2" transform="rotate(-90 57.8 154.2)">VSS</text>
<text x="60.3" y="154.2" transform="rotate(-90 60.3 154.2)">VSS</text>
<text x="62.9" y="154.2" transform="rotate(-90 62.9 154.2)">VSS</text>
<text x="65.4" y="154.2" transform="rotate(-90 65.4 154.2)">VSS</text>
<text x="66.7" y="152">XC2</text>
<text x="127.1" y="153.6">1M</text>
<text x="127.2" y="151.3">R5</text>
<text x="215.3" y="152.6">GND</text>
<text x="30" y="157">22k</text>
<text x="35.9" y="157.1">33n</text>
<text x="67" y="157.1">nRF24L01P</text>
<text x="135.4" y="161.6">Y1</text>
<text x="26.1" y="165.3">GND</text>
<text x="40.1" y="165.3">GND</text>
<text x="55.3" y="165.3">GND</text>
<text x="135.6" y="164.1">16MHz</text>
<text x="116.5" y="168.6">C13</text>
<text x="116.5" y="171.1">12p</text>
<text x="137.2" y="168.7">C14</text>
<text x="137.2" y="171">12p</text>
<text x="126.4" y="180">GND</text>
</g>
<g font-size="1.1" fill="#840000">
<text x="126.1" y="161.9">1</text>
<text x="128" y="160.2" transform="rotate(-90 128 160.2)">4</text>
<text x="129.9" y="161.9">3</text>
<text x="128" y="164.7" transform="rotate(-90 128 164.7)">2</text>
</g>
</svg>
